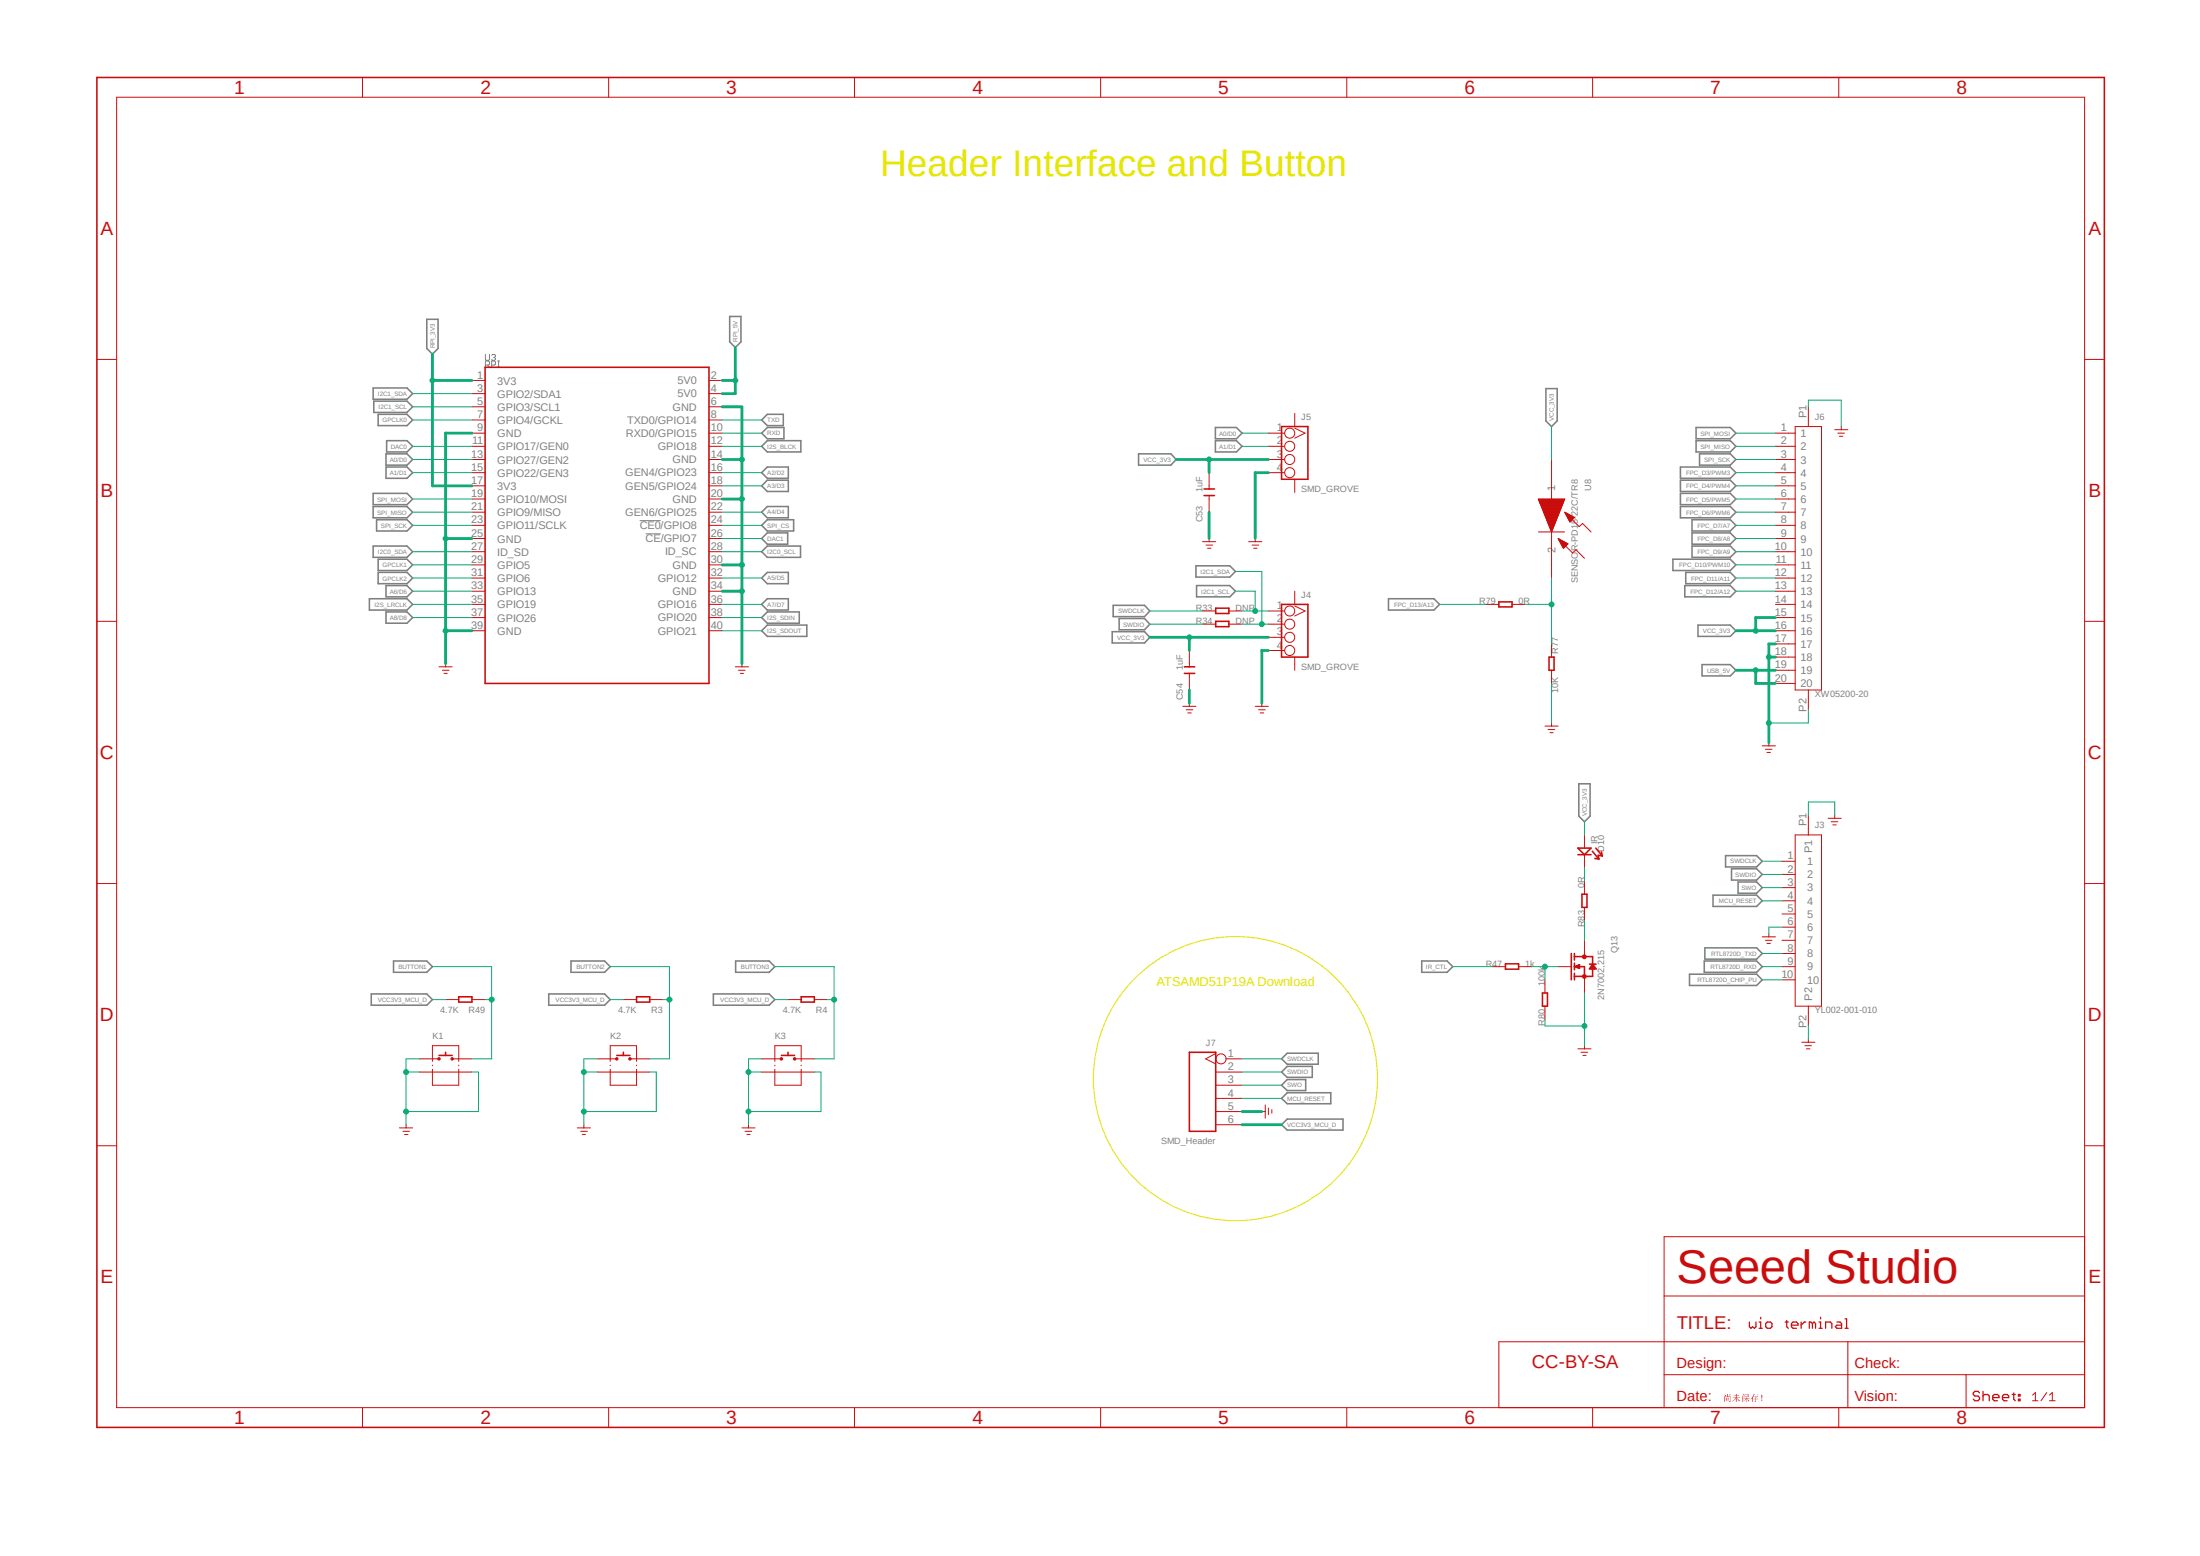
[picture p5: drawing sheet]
<svg xmlns="http://www.w3.org/2000/svg" width="297mm" height="210mm" viewBox="0 0 297 210" stroke-linecap="round" stroke-linejoin="round" font-family="sans-serif">
<path d="M101.3 4.1l-88.6 189M195.7 4.1l88.7 189" fill="none" stroke="#fff" stroke-width=".14"/>
<circle cx="166.8" cy="145.6" r="19.2" fill="none" stroke="#e6e600" stroke-width=".14"/>
<path d="M65.5 47.8v.7l.2 .1h.3l.1-.1v-.7M65.5 49.3h.5l.1-.2v-.2l-.1-.2h-.5v.8M65.8 49.3l.3 .2M66.4 49.3h.4l.1-.2v-.2l-.1-.2h-.4v.8M66.4 48l.1-.2h.3l.1 .2-.1 .3M66.6 48.3h.2M66.8 48.3l.1 .1-.1 .2h-.3l-.1-.1M67.2 48.7h.2M67.2 49.5h.2M67.3 48.7v.8M86.4 70.3h2.8M87.2 72.1h2" fill="none" stroke="#808080" stroke-width=".14"/>
<g fill="none" stroke="#808080" stroke-width=".21">
<path d="M50.4 52.4h4.5l.8 .7-.8 .8h-4.5zM50.5 54.1h4.4l.8 .8-.8 .8h-4.4zM51.1 55.9h3.8l.8 .8-.8 .7h-3.8zM52.2 59.5h2.7l.8 .7-.8 .8h-2.7zM57.6 43.1h1.5v3.9l-.7 .8-.8-.8zM98.5 42.7h1.5v3.4l-.7 .8-.8-.8zM103.6 59.5h4.5v1.5h-4.5l-.8-.8zM103.6 57.7h2.2v1.5h-2.2l-.8-.7zM103.6 55.9h2.1v1.5h-2.1l-.8-.7zM164.1 59.5h2.8l.8 .7-.8 .8h-2.8zM164.1 57.7h2.8l.8 .8-.8 .7h-2.8zM208.7 52.5h1.5v4.3l-.7 .8-.8-.8z"/>
<path d="M229 59.5h4.6l.8 .7-.8 .8h-4.6zM229 57.7h4.6l.8 .8-.8 .7h-4.6zM50.4 73.7h4.5l.8 .8-.8 .7h-4.5zM50.4 66.6h4.5l.8 .8-.8 .7h-4.5zM50.4 68.4h4.5l.8 .7-.8 .8h-4.5zM50.8 70.1h4.1l.8 .8-.8 .8h-4.1zM51.1 75.5h3.8l.8 .7-.8 .8h-3.8zM51.1 77.3h3.8l.8 .7-.8 .8h-3.8zM52.1 61.3h2.8l.8 .7-.8 .8h-2.8zM52.1 79h2.8l.8 .8-.8 .8h-2.8zM52.1 63h2.8l.8 .8-.8 .8h-2.8zM103.6 73.7h4.5v1.5h-4.5l-.8-.7z"/>
<path d="M103.6 70.1h3.5v1.6h-3.5l-.8-.8zM103.6 68.4h2.8v1.5h-2.8l-.8-.8zM103.6 71.9h2.7v1.5h-2.7l-.8-.7zM103.6 77.3h2.8v1.5h-2.8l-.8-.8zM103.6 63h2.8v1.6h-2.8l-.8-.8zM103.6 64.8h2.8v1.5h-2.8l-.8-.7zM153.7 61.3h4.4l.7 .7-.7 .8h-4.4zM161.5 76.4h4.5l.8 .7-.8 .8h-4.5zM161.5 79h4.5l.8 .8-.8 .8h-4.5zM225.8 75.5h7.8l.8 .7-.8 .8h-7.8zM226.9 66.6h6.7l.8 .8-.8 .7h-6.7zM226.9 68.4h6.7l.8 .7-.8 .8h-6.7z"/>
<path d="M226.9 63h6.7l.8 .8-.8 .8h-6.7zM226.9 64.8h6.7l.8 .8-.8 .7h-6.7zM227.5 79h6.1l.8 .8-.8 .8h-6.1zM227.6 77.3h6l.8 .7-.8 .8h-6zM228.4 73.7h5.2l.8 .8-.8 .7h-5.2zM228.4 70.1h5.2l.8 .8-.8 .8h-5.2zM228.4 71.9h5.2l.8 .8-.8 .7h-5.2zM229.4 61.3h4.2l.8 .7-.8 .8h-4.2zM49.9 80.8h5l.8 .8-.8 .7h-5zM52.1 82.6h2.8l.8 .8-.8 .7h-2.8zM103.6 84.4h5.3v1.5h-5.3l-.8-.8zM103.6 80.8h2.8v1.5h-2.8l-.8-.7z"/>
<path d="M103.6 82.6h4.3v1.5h-4.3l-.8-.7zM150.2 85.3h4.3l.7 .7-.7 .8h-4.3zM150.3 81.7h4.2l.7 .8-.7 .7h-4.2zM151.1 83.5h3.4l.7 .7-.7 .8h-3.4zM187.5 80.8h6.1l.8 .8-.8 .7h-6.1zM229.2 84.4h4.4l.8 .7-.8 .8h-4.4zM229.8 89.7h3.8l.8 .8-.8 .7h-3.8zM213.1 105.8h1.6v4.4l-.8 .7-.8-.7zM233 115.5h4.2l.7 .7-.7 .8h-4.2zM233.8 117.3h3.4l.7 .7-.7 .8h-3.4zM234.7 119h2.5l.7 .8-.7 .8h-2.5zM50.1 134.2h7.5l.8 .7-.8 .8h-7.5z"/>
<path d="M53.1 129.7h4.5l.8 .8-.8 .7h-4.5zM74.1 134.2h7.5l.8 .7-.8 .8h-7.5zM77.1 129.7h4.5l.8 .8-.8 .7h-4.5zM96.3 134.2h7.5l.8 .7-.8 .8h-7.5zM99.3 129.7h4.5l.8 .8-.8 .7h-4.5zM191.9 129.7h3.5l.7 .8-.7 .7h-3.5zM228.1 131.5h9.1l.7 .7-.7 .8h-9.1zM230.1 129.7h7.1l.7 .8-.7 .7h-7.1zM230.2 127.9h7l.7 .8-.7 .8h-7zM231.3 120.8h5.9l.7 .8-.7 .7h-5.9zM173 146.5l.8-.8h2.5v1.5h-2.5zM173 142.9l.8-.7h4.2v1.4h-4.2z"/>
<path d="M173.8 151h7.5v1.5h-7.5l-.8-.7zM173.8 143.9h3.4v1.5h-3.4l-.8-.7zM173.8 147.5h5.9v1.5h-5.9l-.8-.7z"/>
</g>
<path d="M13.1 10.5h271v182.2h-271zM173 57.6h3.6v7.1h-3.6zM173 81.6h3.6v7.1h-3.6z" fill="none" stroke="#c90d0c" stroke-width=".21"/>
<g fill="none" stroke="#c90d0c" stroke-width=".14">
<path d="M15.7 13.1h265.7v176.9h-265.7zM48.9 10.5v2.6M82.2 10.5v2.6M115.4 10.5v2.6M148.6 10.5v2.6M181.8 10.5v2.6M215 10.5v2.6M248.2 10.5v2.6M13.1 48.5h2.6M171.2 58.5h2.2M174.8 55.8v1.8M174.8 57.8l1.4 .7-1.4 .6"/>
<path d="M281.4 48.5h2.7M171.2 60.2h2.2M171.2 62h2.2M171.2 63.8h2.2M174.8 64.7v1.8M174.8 79.8v1.8M13.1 83.9h2.6M171.2 82.5h2.2M171.2 84.2h2.2M171.2 86h2.2M171.2 87.8h2.2M174.8 81.8l1.4 .7-1.4 .6"/>
<path d="M174.8 88.7v1.8M281.4 83.9h2.7M13.1 119.3h2.6M281.4 119.3h2.7M13.1 154.6h2.6M281.4 154.6h2.7M224.7 174.9h56.7M281.4 166.9h-56.7v23.1M48.9 190v2.7M82.2 190v2.7M115.4 190v2.7M148.6 190v2.7"/>
<path d="M181.8 190v2.7M215 190v2.7M224.6 181.1h-22.2v8.9M224.7 185.5h56.7M224.7 181.1h56.7M248.2 190v2.7M249.5 181.1v8.9M265.4 185.5v4.5M274.4 188.3l.4-.3v1.1M274.4 189.1h.7M276.3 188l-.8 1.1M276.7 189.1h.8"/>
<path d="M276.7 188.3l.4-.3v1.1"/>
<circle cx="174.1" cy="58.5" r=".68"/>
<circle cx="174.1" cy="62" r=".68"/>
<circle cx="174.1" cy="60.2" r=".68"/>
<circle cx="174.1" cy="63.8" r=".68"/>
<circle cx="174.1" cy="87.8" r=".68"/>
<circle cx="174.1" cy="86" r=".68"/>
<circle cx="174.1" cy="84.2" r=".68"/>
<circle cx="174.1" cy="82.5" r=".68"/>
</g>
<g fill="none" stroke="#c90d0c" stroke-width=".17">
<path d="M236.2 178.4v.7l.2 .2 .2-.2 .3 .2 .2-.2v-.7M237.5 178.4h.2v.9M237.5 179.3h.4M237.7 177.8v.2M238.6 178.4h.4l.2 .2v.5l-.2 .2h-.4l-.2-.2v-.5zM241 178.4h.4M241.2 178.2v.9l.2 .2M241.9 178.9h.8v-.3l-.2-.2h-.4l-.2 .2v.5l.2 .2h.4M243.2 178.4v.9M243.8 178.4h-.2l-.4 .5M244.7 178.6l-.2-.2h-.2v.9M244.7 178.6v.7"/>
<path d="M244.7 178.6l.2-.2 .2 .2v.7M245.6 178.4h.2v.9M245.6 179.3h.4M245.8 177.8v.2M246.5 179.3v-.9h.6l.2 .2v.7M248 178.4h.4l.2 .2v.7h-.6l-.2-.2 .2-.2h.6M249.1 179.3h.4M249.1 178h.2v1.3M267.3 188l-.3-.2h-.4l-.2 .2v.2l.2 .2h.4l.3 .2v.2l-.3 .3h-.4l-.2-.3M267.7 187.8v1.3M267.7 188.4l.2-.2h.5l.2 .2v.7M269 188.6h.9v-.2l-.2-.2h-.5l-.2 .2v.4l.2 .3h.5"/>
<path d="M270.3 188.6h.9v-.2l-.2-.2h-.4l-.3 .2v.4l.3 .3h.4M271.7 188.2h.4M271.9 188v.8l.2 .3M272.5 188.2h.2v.2h-.2zM272.5 188.8h.2v.3h-.2z"/>
</g>
<path d="M232.8 188.2l.2 .1v.2zM233 188.6l.4 .1-.1 .4v-.1l-.3 .1zM233.1 188.7v.2h.2v-.2zM232.7 188.5h.5v-.4l.1 .1v.3l.3-.3v.1l-.2 .2h.2l.1 .1-.1 .6-.3-.1h.3v-.5h-.8v.6h-.1zM234 188.3h.4v-.2l.1 .1-.1 .1h.3l.1 .1h-.4v.2h.4h.1h-.4l.4 .5a.47 .47 0 0 1-.4-.5l-.1 .6v-.5l-.5 .4 .4-.5h-.4h.5v-.2zM235.5 188.2h.6v.4h-.3v.1h.3l.1 .1h-.3l.3 .3h-.1l-.3-.3v.4v-.4l-.4 .4 .3-.4-.3-.1h.4v-.1h-.3zM235.6 188.3v.2h.4v-.2zM235.4 188.1l.1 .1-.2 .3h.1l-.1 .7h-.1v-.7l-.1 .2zM236.3 188.3h.4l.1-.2 .1 .1-.1 .1h.4l.1-.1 .1 .1h-.6a.91 .91 0 0 0-.2 .9v-.5l-.3 .2 .4-.6zM236.7 188.5l.5-.1 .1 .1-.2 .1v.2h.2h.1h-.3l-.1 .4-.1-.1h.1v-.3h-.3h.3v-.2h.1l.1-.1zM237.8 189a.08 .08 0 0 1 .1 0 .08 .08 0 0 1-.1 0zM237.8 188.3h.1v.5z" fill="#c90d0c"/>
<g fill="none" stroke="#c90d0c" stroke-width=".14">
<path d="M63.7 51.4h1.8M63.7 53.1h1.8M63.7 58.5h1.8M63.7 54.9h1.8M63.7 56.7h1.8M95.7 51.4h1.8M95.7 53.1h1.8M95.7 58.5h1.8M95.7 54.9h1.8M95.7 56.7h1.8M239.7 58.5h2.7M242.4 57.6h3.5v35.5h-3.5z"/>
<path d="M244.1 54.9v2.7M63.7 72.7h1.8M63.7 70.9h1.8M63.7 65.6h1.8M63.7 69.1h1.8M63.7 63.8h1.8M63.7 62h1.8M63.7 67.4h1.8M63.7 76.2h1.8M63.7 79.8h1.8M63.7 78h1.8M63.7 60.2h1.8"/>
<path d="M63.7 74.5h1.8M95.7 72.7h1.8M95.7 70.9h1.8M95.7 65.6h1.8M95.7 69.1h1.8M95.7 63.8h1.8M95.7 62h1.8M95.7 67.4h1.8M95.7 76.2h1.8M95.7 79.8h1.8M95.7 78h1.8M95.7 60.2h1.8"/>
<path d="M95.7 74.5h1.8M162.3 73.1h1.8M162.8 73.6h.9M163 74h.5M163.2 63.8v2.2M163.2 66.9v2.2M163.2 72.7v.4M168.6 73.1h1.7M169 73.6h.9M169.2 74h.5M169.5 72.7v.4M207.7 67.4h3.5l-1.7 4.4z"/>
<path d="M207.7 67.4h3.5M207.7 71.8h3.5M207.7 67.5h3.5M207.8 67.6h3.3M207.8 67.6h3.4M207.8 67.7h3.3M207.9 67.8h3.1M207.9 67.8h3.2M207.9 67.9h3.1M207.9 68h3.1M208 68.1h2.9M208 68h2.9"/>
<path d="M208 68.2h2.9M208.1 68.3h2.8M208.1 68.2h2.8M208.1 68.4h2.7M208.2 68.5h2.6M208.2 68.6h2.5M208.2 68.7h2.5M208.3 68.8h2.4M208.3 69h2.3M208.3 68.9h2.3M208.4 69h2.2M208.4 69.1h2.1"/>
<path d="M208.4 69.2h2.1M208.4 69.3h2.1M208.5 69.4h1.9M208.5 69.3h1.9M208.5 69.5h1.9M208.6 69.6h1.8M208.6 69.7h1.7M208.6 69.6h1.7M208.7 69.8h1.6M208.7 69.9h1.5M208.7 69.8h1.5M208.7 70h1.5"/>
<path d="M208.8 70.1h1.3M208.8 70.2h1.3M208.9 70.4h1.2M208.9 70.3h1.2M208.9 70.4h1.1M209 70.6h1M209 70.5h1M209 70.7h.9M209 70.6h.9M209 70.8h.9M209.1 70.9h.7M209.1 70.8h.7"/>
<path d="M209.1 71h.7M209.2 71.1h.6M209.2 71h.6M209.2 71.2h.5M209.2 71.1h.5M209.3 71.3h.4M209.3 71.2h.4M209.3 71.4h.3M209.3 71.3h.3M209.3 71.5h.3M209.4 71.6h.1M209.4 71.5h.1"/>
<path d="M209.4 71.7h.1M209.5 62v5.4M209.5 71.8v6.2M209.5 71.8h.1M210.4 72.7l1.3 .7-.6 .6zM210.4 72.8h.2M210.4 72.7h.1M210.4 72.9h.3M210.5 72.9h.4M210.5 72.9h.2M210.5 73h.4M210.6 73.1h.6"/>
<path d="M210.6 73.1h.4M210.6 73.2h.6M210.7 73.3h.8M210.7 73.2h.7M210.7 73.4h1M210.8 73.5h.8M210.8 73.6h.7M210.8 73.5h.7M210.9 73.7h.6M210.9 73.7h.4M210.9 73.7h.5M210.9 73.8h.4"/>
<path d="M211 73.9h.2M211 74h.1M211.2 69.2h.1M211.3 69.2h.1M211.3 69.3h.3M211.3 69.3h.2M211.4 69.4h.3M211.4 73.7l.9 .9 .5-.4 1.1 1.2M211.4 69.5h.5M211.4 69.4h.4M211.5 69.6h.5M211.5 69.6h.7"/>
<path d="M211.5 69.6h.6M211.5 69.7h.8M211.6 69.8h.9M211.6 69.8h.8M211.6 69.8h1M211.7 70h.7M211.7 69.9h.8M211.8 70.1h.5M211.8 70.2h.4M211.8 70.3h.3M211.9 70.4h.2M211.9 70.4h.1"/>
<path d="M212.3 70.2l.9 .9 .5-.4 1.1 1.1M212.6 69.8l-.6 .6M212.6 69.8l-1.4-.7 .8 1.3M239.7 72.7h2.7M239.7 70.9h2.7M239.7 65.6h2.7M239.7 69.1h2.7M239.7 63.8h2.7M239.7 62h2.7M239.7 67.4h2.7M239.7 76.2h2.7M239.7 79.8h2.7"/>
<path d="M239.7 78h2.7M239.7 60.2h2.7M239.7 74.5h2.7M59.3 90h1.7M59.7 90.5h.9M59.9 90.9h.5M60.2 89.6v.4M63.7 85.1h1.8M63.7 81.6h1.8M63.7 83.4h1.8M95.7 85.1h1.8M95.7 81.6h1.8"/>
<path d="M95.7 83.4h1.8M99.3 90h1.7M99.7 90.5h.9M99.9 90.9h.5M100.2 89.6v.4M159.7 95.3h1.8M160.1 95.8h.9M160.4 96.2h.4M160.6 87.8v2.2M160.6 90.9v2.2M160.6 94.9v.4M162.3 82.5h1.8"/>
<path d="M162.3 84.2h1.8M165.9 82.5h1.8M165.9 84.2h1.8M169.5 95.3h1.7M169.9 95.8h.9M170.1 96.2h.5M170.3 94.9v.4M200.6 81.6h1.8M204.1 81.6h1.8M208.6 98h1.8M209 98.5h.9M209.3 98.9h.4"/>
<path d="M209.5 86.9v1.8M209.5 90.5v1.7M209.5 97.6v.4M239.7 90.5h2.7M239.7 85.1h2.7M239.7 81.6h2.7M239.7 83.4h2.7M239.7 86.9h2.7M239.7 88.7h2.7M239.7 92.2h2.7M244.1 93.1v2.7M213.9 112.7v1.8"/>
<path d="M213.9 115.4v1.7M237.9 100.7h1.8M238.3 101.1h.9M238.5 101.6h.5M238.8 100.2v.5M60.2 134.9h1.7M63.7 134.9h1.8M84.2 134.9h1.7M87.7 134.9h1.8M106.4 134.9h1.8M109.9 134.9h1.8M213.9 128.7v.4"/>
<path d="M213.9 131.8v.4M53.9 152.2h1.8M54.4 152.7h.9M54.6 153.1h.5M54.8 151.8v.4M77.9 152.2h1.8M78.4 152.7h.9M78.6 153.1h.4M78.8 151.8v.4M100.2 152.2h1.7M100.6 152.7h.9M100.8 153.1h.5"/>
<path d="M101 151.8v.4M164.1 150h3.6M164.1 142.2l-1.3 .7 1.3 .7M164.1 144.7h3.6M164.1 146.5h3.6M164.1 148.3h3.6M164.1 151.8h3.6M165.5 142.9h2.2M170.3 150h.5M170.8 149.1v1.8M171.2 149.6v.9M171.7 149.8v.4"/>
<circle cx="164.8" cy="142.9" r=".68"/>
</g>
<g fill="none" stroke="#c90d0c" stroke-width=".21">
<path d="M65.5 49.6h30.2v42.6h-30.2zM162.6 66h1.4M162.6 66.9h1.4M159.9 90h1.4M159.9 90.9h1.4M164.1 82.1h1.8v.7h-1.8zM164.1 83.9h1.8v.7h-1.8zM202.4 81.2h1.7v.7h-1.7zM209.1 88.7h.7v1.8h-.7zM213 115.4h1.8M213 114.5h1.8l-.9 .9zM215 114.9l.9 1.1"/>
<path d="M215.3 115.9l.6 .1M215.4 114.5l.9 1M216.2 115l.1 .5M216.3 115.5l-.5-.1 .1 .6M61.9 134.5h1.8v.8h-1.8zM85.9 134.5h1.8v.8h-1.8zM108.2 134.5h1.7v.8h-1.7zM212.1 128.7v3.5M212.6 129.1h2.4v2.7h-2.4M212.6 128.7v.9M212.6 130v.9M212.6 131.4v.8"/>
<path d="M212.8 130.5h1.1v1.3M212.8 130.5l.4 .2M212.9 130.4l.3 .3M213.2 130.2l-.6 .3 .6 .2M213.2 130.2v.5M213.2 130.2l-.4 .3M214.6 130.1h.9M215 130.1l.5 .7h-.9zM215 130.5l.2 .3M215 130.5l-.2 .3M215 130.5l.2 .2M215 130.5l-.2 .2"/>
<path d="M160.6 142h3.5v10.7h-3.5z"/>
</g>
<path d="M213.7 128.9h.2h.2l.1 .2-.1 .2-.2 .1-.2-.1v-.2l.2-.1 .1 .1v.1l-.3-.1z" fill-rule="evenodd" fill="#c90d0c"/>
<path d="M213.7 128.9h.2h.2l.1 .2-.1 .2-.2 .1-.2-.1v-.2l.2-.1 .1 .1v.1l-.3-.1z" fill="none" stroke="#c90d0c" stroke-width=".14"/>
<path d="M213.7 131.6l.2-.1 .2 .1 .1 .2-.1 .2h-.4v-.2l.2-.1 .1 .1v.1l-.3-.1z" fill-rule="evenodd" fill="#c90d0c"/>
<g fill="none" stroke="#c90d0c" stroke-width=".14">
<path d="M213.9 118.9v1.8M201.5 130.5h1.7M205 130.5h1.8M208.6 132.2v1.8M208.6 135.8v1.8M210.4 130.5h1.7M213.7 131.6l.2-.1 .2 .1 .1 .2-.1 .2h-.4v-.2l.2-.1 .1 .1v.1l-.3-.1zM213.9 122.5v1.7M213.9 126.9v1.8M213.9 132.2v1.8M102.8 144.7h1.8M102.8 142.9h2.7"/>
<path d="M107.3 142.9h2.6M108.2 144.7h1.7M213 141.6h1.8M213.4 142h.9M213.7 142.5h.4M213.9 141.1v.5"/>
</g>
<path d="M203.2 130.1h1.8v.7h-1.8zM208.2 134h.7v1.8h-.7zM213.6 120.7h.6v1.8h-.6z" fill="none" stroke="#c90d0c" stroke-width=".21"/>
<circle cx="105.5" cy="142.9" r=".17" fill="#c90d0c"/>
<circle cx="105.5" cy="142.9" r=".17" fill="none" stroke="#c90d0c" stroke-width=".14"/>
<circle cx="107.3" cy="142.9" r=".17" fill="#c90d0c"/>
<g fill="none" stroke="#c90d0c" stroke-width=".14">
<path d="M80.6 144.7h1.8M80.6 142.9h2.7M85 142.9h2.7M85.9 144.7h1.8M104.6 144.7h3.6M104.6 143.3v-2.2h3.6v2.2M104.6 144.3v2.2h3.6v-2.2M104.6 143.8h.1M108.2 143.8h.1"/>
<circle cx="107.3" cy="142.9" r=".17"/>
</g>
<path d="M105.5 142.5h1.8M106.4 142v.5" fill="none" stroke="#c90d0c" stroke-width=".21"/>
<circle cx="83.3" cy="142.9" r=".17" fill="#c90d0c"/>
<circle cx="83.3" cy="142.9" r=".17" fill="none" stroke="#c90d0c" stroke-width=".14"/>
<circle cx="85" cy="142.9" r=".17" fill="#c90d0c"/>
<g fill="none" stroke="#c90d0c" stroke-width=".14">
<path d="M56.6 144.7h1.8M56.6 142.9h2.7M61 142.9h2.7M61.9 144.7h1.8M82.4 144.7h3.5M82.4 143.3v-2.2h3.5v2.2M82.4 144.3v2.2h3.5v-2.2M82.4 143.8h.1M85.9 143.8h.1"/>
<circle cx="85" cy="142.9" r=".17"/>
</g>
<path d="M83.3 142.5h1.7M84.2 142v.5" fill="none" stroke="#c90d0c" stroke-width=".21"/>
<circle cx="59.3" cy="142.9" r=".17" fill="#c90d0c"/>
<circle cx="59.3" cy="142.9" r=".17" fill="none" stroke="#c90d0c" stroke-width=".14"/>
<circle cx="61" cy="142.9" r=".17" fill="#c90d0c"/>
<g fill="none" stroke="#c90d0c" stroke-width=".14">
<path d="M247.7 58h1.8M248.1 58.5h.9M248.3 58.9h.5M248.6 57.6v.4M240.6 116.2h1.8M240.6 118h1.8M240.6 119.8h1.8M242.4 112.7h3.5v23.1h-3.5zM244.1 110v2.7M246.8 110.4h1.8M247.2 110.9h.9M247.4 111.3h.5"/>
<path d="M247.7 110v.4M237.9 126.4h1.8M238.3 126.9h.9M238.5 127.3h.5M238.8 126v.4M240.6 121.6h1.8M240.6 123.4h1.8M240.6 125.1h1.8M240.6 126.9h1.8M240.6 128.7h1.8M240.6 130.5h1.8M240.6 132.2h1.8"/>
<path d="M244.1 135.8v2.7M58.4 144.7h3.5M58.4 143.3v-2.2h3.5v2.2M58.4 144.3v2.2h3.5v-2.2M58.4 143.8h.1M61.9 143.8h.1M243.2 140.7h1.8M243.7 141.1h.9M243.9 141.6h.4M244.1 140.3v.4"/>
<circle cx="61" cy="142.9" r=".17"/>
</g>
<path d="M59.3 142.5h1.7M60.2 142v.5" fill="none" stroke="#c90d0c" stroke-width=".21"/>
<path d="M234.4 90.5h5.3M237 90.5v1.7h2.7" fill="none" stroke="#0dab76" stroke-width=".38"/>
<circle cx="237" cy="90.5" r=".33" fill="#0dab76"/>
<g fill="none" stroke="#0dab76" stroke-width=".14">
<path d="M54.8 144.7h1.8M56.6 142.9h-1.8v7.1h9.8v-5.3h-.9"/>
<circle cx="237" cy="90.5" r=".33"/>
</g>
<circle cx="54.8" cy="144.7" r=".33" fill="#0dab76"/>
<g fill="none" stroke="#0dab76" stroke-width=".14">
<path d="M54.8 150v1.8"/>
<circle cx="54.8" cy="144.7" r=".33"/>
</g>
<circle cx="54.8" cy="150" r=".33" fill="#0dab76"/>
<g fill="none" stroke="#0dab76" stroke-width=".14">
<path d="M78.8 144.7h1.8M80.6 142.9h-1.8v7.1h9.8v-5.3h-.9"/>
<circle cx="54.8" cy="150" r=".33"/>
</g>
<path d="M163.2 69.1v3.6M160.6 93.1v1.8" fill="none" stroke="#0dab76" stroke-width=".38"/>
<circle cx="78.8" cy="144.7" r=".33" fill="#0dab76"/>
<g fill="none" stroke="#0dab76" stroke-width=".14">
<path d="M78.8 150v1.8"/>
<circle cx="78.8" cy="144.7" r=".33"/>
</g>
<circle cx="78.8" cy="150" r=".33" fill="#0dab76"/>
<g fill="none" stroke="#0dab76" stroke-width=".14">
<path d="M101 144.7h1.8M102.8 142.9h-1.8v7.1h9.8v-5.3h-.9"/>
<circle cx="78.8" cy="150" r=".33"/>
</g>
<circle cx="101.1" cy="144.7" r=".33" fill="#0dab76"/>
<g fill="none" stroke="#0dab76" stroke-width=".14">
<path d="M101 150v1.8"/>
<circle cx="101.1" cy="144.7" r=".33"/>
</g>
<circle cx="101.1" cy="150" r=".33" fill="#0dab76"/>
<g fill="none" stroke="#0dab76" stroke-width=".14">
<path d="M244.1 54.9v-.9h4.5v3.6M244.1 95.8v1.8h-5.3"/>
<circle cx="101.1" cy="150" r=".33"/>
</g>
<path d="M238.8 97.6v2.6M239.7 86.9h-.9v1.8M167.7 150h2.6" fill="none" stroke="#0dab76" stroke-width=".38"/>
<circle cx="238.8" cy="97.6" r=".33" fill="#0dab76"/>
<circle cx="238.8" cy="97.6" r=".33" fill="none" stroke="#0dab76" stroke-width=".14"/>
<path d="M239.7 88.7h-.9v8.9" fill="none" stroke="#0dab76" stroke-width=".38"/>
<circle cx="238.8" cy="88.7" r=".33" fill="#0dab76"/>
<circle cx="238.8" cy="88.7" r=".33" fill="none" stroke="#0dab76" stroke-width=".14"/>
<path d="M63.7 72.7h-3.5v12.4h3.5M171.2 63.8h-1.7v8.9M171.2 87.8h-.9v7.1" fill="none" stroke="#0dab76" stroke-width=".38"/>
<circle cx="60.2" cy="85.1" r=".33" fill="#0dab76"/>
<circle cx="60.2" cy="85.1" r=".33" fill="none" stroke="#0dab76" stroke-width=".14"/>
<circle cx="60.2" cy="72.7" r=".33" fill="#0dab76"/>
<circle cx="60.2" cy="72.7" r=".33" fill="none" stroke="#0dab76" stroke-width=".14"/>
<path d="M63.7 58.5h-3.5v14.2M97.5 54.9h2.7v7.1h-2.7M60.2 85.1v4.5" fill="none" stroke="#0dab76" stroke-width=".38"/>
<circle cx="100.2" cy="62" r=".33" fill="#0dab76"/>
<circle cx="100.2" cy="62" r=".33" fill="none" stroke="#0dab76" stroke-width=".14"/>
<path d="M100.2 62v5.4h-2.7" fill="none" stroke="#0dab76" stroke-width=".38"/>
<circle cx="100.2" cy="67.4" r=".33" fill="#0dab76"/>
<circle cx="100.2" cy="67.4" r=".33" fill="none" stroke="#0dab76" stroke-width=".14"/>
<path d="M100.2 67.4v8.8h-2.7" fill="none" stroke="#0dab76" stroke-width=".38"/>
<circle cx="100.2" cy="76.2" r=".33" fill="#0dab76"/>
<circle cx="100.2" cy="76.2" r=".33" fill="none" stroke="#0dab76" stroke-width=".14"/>
<path d="M100.2 76.2v3.6h-2.7" fill="none" stroke="#0dab76" stroke-width=".38"/>
<circle cx="100.2" cy="79.8" r=".33" fill="#0dab76"/>
<g fill="none" stroke="#0dab76" stroke-width=".14">
<path d="M209.5 92.2v5.4M208.6 137.6v.9h5.3M213.9 134v7.1"/>
<circle cx="100.2" cy="79.8" r=".33"/>
</g>
<path d="M100.2 79.8v9.8" fill="none" stroke="#0dab76" stroke-width=".38"/>
<circle cx="213.9" cy="138.5" r=".33" fill="#0dab76"/>
<g fill="none" stroke="#0dab76" stroke-width=".14">
<path d="M244.1 110v-1.8h3.6v1.8M240.6 125.1h-1.8v.9M244.1 138.5v1.8"/>
<circle cx="213.9" cy="138.5" r=".33"/>
</g>
<path d="M158.8 62h12.4M163.2 62v1.8" fill="none" stroke="#0dab76" stroke-width=".38"/>
<circle cx="163.2" cy="62" r=".33" fill="#0dab76"/>
<circle cx="163.2" cy="62" r=".33" fill="none" stroke="#0dab76" stroke-width=".14"/>
<path d="M155.2 86h16M160.6 86v1.8" fill="none" stroke="#0dab76" stroke-width=".38"/>
<circle cx="160.6" cy="86" r=".33" fill="#0dab76"/>
<circle cx="160.6" cy="86" r=".33" fill="none" stroke="#0dab76" stroke-width=".14"/>
<path d="M234.4 85.1h5.3M239.7 83.4h-2.7v1.7" fill="none" stroke="#0dab76" stroke-width=".38"/>
<circle cx="237" cy="85.1" r=".33" fill="#0dab76"/>
<g fill="none" stroke="#0dab76" stroke-width=".14">
<path d="M55.7 54.9h8M209.5 57.6v4.4M55.7 60.2h8M55.7 74.5h8M97.5 74.5h5.3M166.8 79.8h2.7v2.7M167.7 82.5h3.5M213.9 110.9v1.8M58.4 134.9h1.8M82.4 134.9h1.8M104.6 134.9h1.8M237.9 132.2h2.7"/>
<path d="M237.9 128.7h2.7M237.9 130.5h2.7"/>
<circle cx="237" cy="85.1" r=".33"/>
</g>
<path d="M167.7 151.8h5.3" fill="none" stroke="#0dab76" stroke-width=".38"/>
<circle cx="169.5" cy="82.5" r=".33" fill="#0dab76"/>
<g fill="none" stroke="#0dab76" stroke-width=".14">
<path d="M55.7 53.1h8M166.8 77.1h3.5v7.1M167.7 84.2h3.5"/>
<circle cx="169.5" cy="82.5" r=".33"/>
</g>
<circle cx="170.4" cy="84.2" r=".33" fill="#0dab76"/>
<g fill="none" stroke="#0dab76" stroke-width=".14">
<path d="M97.5 58.5h5.3M97.5 56.7h5.3M234.4 58.5h5.3M55.7 67.4h8M55.7 70.9h8M55.7 69.1h8M97.5 60.2h5.3M97.5 70.9h5.3M97.5 72.7h5.3M234.4 60.2h5.3M234.4 62h5.3M55.7 81.6h8"/>
<path d="M97.5 85.1h5.3M97.5 83.4h5.3M155.2 84.2h7.1M237.9 118h2.7M237.9 119.8h2.7M58.4 130.5h8v12.4h-2.7M65.5 134.9h.9M167.7 144.7h5.3M167.7 146.5h5.3"/>
<circle cx="170.4" cy="84.2" r=".33"/>
</g>
<circle cx="66.4" cy="134.9" r=".33" fill="#0dab76"/>
<g fill="none" stroke="#0dab76" stroke-width=".14">
<path d="M155.2 82.5h7.1M237.9 116.2h2.7M82.4 130.5h8v12.4h-2.7M89.5 134.9h.9M237.9 121.6h2.7M167.7 142.9h5.3M167.7 148.3h5.3"/>
<circle cx="66.4" cy="134.9" r=".33"/>
</g>
<circle cx="90.4" cy="134.9" r=".33" fill="#0dab76"/>
<g fill="none" stroke="#0dab76" stroke-width=".14">
<path d="M104.6 130.5h8v12.4h-2.7M111.7 134.9h.9"/>
<circle cx="90.4" cy="134.9" r=".33"/>
</g>
<circle cx="112.6" cy="134.9" r=".33" fill="#0dab76"/>
<g fill="none" stroke="#0dab76" stroke-width=".14">
<path d="M55.7 56.7h8M55.7 76.2h8M55.7 78h8"/>
<circle cx="112.6" cy="134.9" r=".33"/>
</g>
<path d="M58.4 51.4h5.3M58.4 47.8v17.8h5.3" fill="none" stroke="#0dab76" stroke-width=".38"/>
<circle cx="58.4" cy="51.4" r=".33" fill="#0dab76"/>
<circle cx="58.4" cy="51.4" r=".33" fill="none" stroke="#0dab76" stroke-width=".14"/>
<path d="M97.5 51.4h1.8M99.3 46.9v6.2h-1.8" fill="none" stroke="#0dab76" stroke-width=".38"/>
<circle cx="99.3" cy="51.4" r=".33" fill="#0dab76"/>
<g fill="none" stroke="#0dab76" stroke-width=".14">
<path d="M167.7 58.5h3.5M55.7 63.8h8M55.7 79.8h8M55.7 62h8M97.5 69.1h5.3M97.5 63.8h5.3M97.5 65.6h5.3M97.5 78h5.3M167.7 60.2h3.5M209.5 78v8.9M234.4 69.1h5.3M234.4 63.8h5.3"/>
<path d="M234.4 65.6h5.3M234.4 67.4h5.3M234.4 70.9h5.3M234.4 72.7h5.3M234.4 74.5h5.3M234.4 76.2h5.3M234.4 79.8h5.3M234.4 78h5.3M55.7 83.4h8M97.5 81.6h5.3M194.4 81.6h6.2M205.9 81.6h3.6"/>
<path d="M196.1 130.5h5.4"/>
<circle cx="99.3" cy="51.4" r=".33"/>
</g>
<circle cx="209.5" cy="81.6" r=".33" fill="#0dab76"/>
<g fill="none" stroke="#0dab76" stroke-width=".14">
<path d="M206.8 130.5h3.6M208.6 130.5v1.7M213.9 124.2v2.7"/>
<circle cx="209.5" cy="81.6" r=".33"/>
</g>
<circle cx="208.6" cy="130.5" r=".33" fill="#0dab76"/>
<g fill="none" stroke="#0dab76" stroke-width=".14">
<path d="M213.9 117.1v1.8"/>
<circle cx="208.6" cy="130.5" r=".33"/>
</g>
<text font-size="6.3" fill="#c90d0c" x="226.4" y="173.1">Seeed Studio</text>
<text font-size="5" fill="#e6e600" x="118.8" y="23.8">Header Interface and Button</text>
<g font-size="2.6" fill="#c90d0c">
<text x="31.6" y="12.7">1</text>
<text x="64.9" y="12.7">2</text>
<text x="98" y="12.7">3</text>
<text x="131.3" y="12.7">4</text>
<text x="164.5" y="12.7">5</text>
<text x="197.7" y="12.7">6</text>
<text x="230.9" y="12.7">7</text>
<text x="264.1" y="12.7">8</text>
<text x="13.5" y="31.7">A</text>
<text x="281.9" y="31.7">A</text>
<text x="13.5" y="67.1">B</text>
<text x="281.9" y="67.1">B</text>
<text x="13.5" y="102.4">C</text>
<text x="281.9" y="102.4">C</text>
<text x="13.5" y="137.8">D</text>
<text x="281.9" y="137.8">D</text>
<text x="13.5" y="173.2">E</text>
<text x="281.9" y="173.2">E</text>
<text x="31.6" y="192.2">1</text>
<text x="64.9" y="192.2">2</text>
<text x="98" y="192.2">3</text>
<text x="131.3" y="192.2">4</text>
<text x="164.5" y="192.2">5</text>
<text x="197.7" y="192.2">6</text>
<text x="230.9" y="192.2">7</text>
<text x="264.1" y="192.2">8</text>
</g>
<g font-size="2.5" fill="#c90d0c">
<text x="226.4" y="179.4">TITLE:</text>
<text x="206.8" y="184.7">CC-BY-SA</text>
</g>
<g font-size="2" fill="#c90d0c">
<text x="226.4" y="184.7">Design:</text>
<text x="250.4" y="184.7">Check:</text>
<text x="226.4" y="189.1">Date:</text>
<text x="250.4" y="189.1">Vision:</text>
</g>
<text font-size="1.7" fill="#e6e600" x="156.1" y="133.1">ATSAMD51P19A Download</text>
<g font-size="1.5" fill="#808080">
<text x="64.4" y="51.1">1</text>
<text x="64.4" y="52.9">3</text>
<text x="67.1" y="51.9">3V3</text>
<text x="67.1" y="53.7">GPIO2/SDA1</text>
<text x="91.5" y="51.9">5V0</text>
<text x="91.5" y="53.6">5V0</text>
<text x="96" y="51.1">2</text>
<text x="96" y="52.9">4</text>
<text x="63.8" y="60">11</text>
<text x="64.4" y="58.2">9</text>
<text x="64.4" y="54.7">5</text>
<text x="64.4" y="56.4">7</text>
<text x="67.1" y="59">GND</text>
<text x="67.1" y="55.5">GPIO3/SCL1</text>
<text x="67.1" y="57.2">GPIO4/GCKL</text>
<text x="84.5" y="59">RXD0/GPIO15</text>
<text x="84.7" y="57.2">TXD0/GPIO14</text>
<text x="90.8" y="55.4">GND</text>
<text x="96" y="54.7">6</text>
<text x="96" y="60">12</text>
<text x="96" y="58.2">10</text>
<text x="96" y="56.4">8</text>
<text x="172.4" y="58.2">1</text>
<text x="172.4" y="60">2</text>
<text x="240.4" y="58.2">1</text>
<text x="240.4" y="60">2</text>
<text x="243.1" y="59">1</text>
<text x="243.9" y="56.4" transform="rotate(-90 243.9 56.4)">P1</text>
<text x="63.6" y="65.3">17</text>
<text x="63.6" y="63.5">15</text>
<text x="63.6" y="61.8">13</text>
<text x="67.1" y="60.8">GPIO17/GEN0</text>
<text x="67.1" y="64.3">GPIO22/GEN3</text>
<text x="67.1" y="62.6">GPIO27/GEN2</text>
<text x="84.4" y="64.3">GEN4/GPIO23</text>
<text x="88.8" y="60.7">GPIO18</text>
<text x="90.8" y="62.5">GND</text>
<text x="96" y="63.5">16</text>
<text x="96" y="65.3">18</text>
<text x="96" y="61.8">14</text>
<text x="172.4" y="61.8">3</text>
<text x="172.4" y="63.5">4</text>
<text x="240.4" y="61.8">3</text>
<text x="240.4" y="63.5">4</text>
<text x="240.4" y="65.3">5</text>
<text x="243.1" y="60.8">2</text>
<text x="243.1" y="62.6">3</text>
<text x="243.1" y="64.3">4</text>
<text x="63.6" y="68.9">21</text>
<text x="63.6" y="67.1">19</text>
<text x="63.6" y="70.7">23</text>
<text x="67.1" y="66.1">3V3</text>
<text x="67.1" y="69.7">GPIO9/MISO</text>
<text x="67.1" y="67.9">GPIO10/MOSI</text>
<text x="67.1" y="71.5">GPIO11/SCLK</text>
<text x="84.4" y="69.6">GEN6/GPIO25</text>
<text x="84.4" y="66.1">GEN5/GPIO24</text>
<text x="86.4" y="71.4">CE0/GPIO8</text>
<text x="90.8" y="67.9">GND</text>
<text x="96" y="70.7">24</text>
<text x="96" y="68.9">22</text>
<text x="96" y="67.1">20</text>
<text x="210" y="66.3" transform="rotate(-90 210 66.3)">1</text>
<text x="240.4" y="67.1">6</text>
<text x="240.4" y="68.9">7</text>
<text x="240.4" y="70.7">8</text>
<text x="243.1" y="66.1">5</text>
<text x="243.1" y="67.9">6</text>
<text x="243.1" y="69.7">7</text>
<text x="243.1" y="71.5">8</text>
<text x="63.6" y="72.4">25</text>
<text x="63.6" y="76">29</text>
<text x="63.6" y="77.8">31</text>
<text x="63.6" y="74.2">27</text>
<text x="67.1" y="73.2">GND</text>
<text x="67.1" y="76.8">GPIO5</text>
<text x="67.1" y="75">ID_SD</text>
<text x="87.2" y="73.2">CE/GPIO7</text>
<text x="89.8" y="75">ID_SC</text>
<text x="90.8" y="76.8">GND</text>
<text x="96" y="72.4">26</text>
<text x="96" y="76">30</text>
<text x="96" y="77.8">32</text>
<text x="96" y="74.2">28</text>
<text x="210" y="74.6" transform="rotate(-90 210 74.6)">2</text>
<text x="239.6" y="74.2">10</text>
<text x="239.6" y="77.8">12</text>
<text x="239.7" y="76">11</text>
<text x="240.4" y="72.4">9</text>
<text x="243.1" y="73.2">9</text>
<text x="243.1" y="75">10</text>
<text x="243.1" y="76.8">11</text>
<text x="63.6" y="79.5">33</text>
<text x="63.6" y="81.3">35</text>
<text x="63.6" y="83.1">37</text>
<text x="67.1" y="78.6">GPIO6</text>
<text x="67.1" y="80.3">GPIO13</text>
<text x="67.1" y="82.1">GPIO19</text>
<text x="67.1" y="83.9">GPIO26</text>
<text x="88.8" y="78.5">GPIO12</text>
<text x="88.8" y="82.1">GPIO16</text>
<text x="88.8" y="83.9">GPIO20</text>
<text x="90.8" y="80.3">GND</text>
<text x="96" y="79.5">34</text>
<text x="96" y="81.3">36</text>
<text x="96" y="83.1">38</text>
<text x="172.4" y="82.2">1</text>
<text x="172.4" y="84">2</text>
<text x="239.6" y="79.5">13</text>
<text x="239.6" y="81.3">14</text>
<text x="239.6" y="83.1">15</text>
<text x="243.1" y="78.6">12</text>
<text x="243.1" y="80.3">13</text>
<text x="243.1" y="82.1">14</text>
<text x="243.1" y="83.9">15</text>
<text x="63.6" y="84.9">39</text>
<text x="67.1" y="85.7">GND</text>
<text x="88.8" y="85.6">GPIO21</text>
<text x="96" y="84.9">40</text>
<text x="172.4" y="85.8">3</text>
<text x="172.4" y="87.5">4</text>
<text x="239.6" y="84.9">16</text>
<text x="239.6" y="86.7">17</text>
<text x="239.6" y="88.4">18</text>
<text x="243.1" y="85.7">16</text>
<text x="243.1" y="87.5">17</text>
<text x="243.1" y="89.2">18</text>
<text x="239.6" y="90.2">19</text>
<text x="239.6" y="92">20</text>
<text x="243.1" y="91">19</text>
<text x="243.1" y="92.8">20</text>
<text x="243.9" y="96.1" transform="rotate(-90 243.9 96.1)">P2</text>
<text x="243.9" y="111.5" transform="rotate(-90 243.9 111.5)">P1</text>
<text x="241.3" y="116">1</text>
<text x="241.3" y="117.8">2</text>
<text x="241.3" y="119.5">3</text>
<text x="244" y="116.8">1</text>
<text x="244" y="118.5">2</text>
<text x="244.6" y="115.2" transform="rotate(-90 244.6 115.2)">P1</text>
<text x="241.3" y="121.3">4</text>
<text x="241.3" y="123.1">5</text>
<text x="241.3" y="124.9">6</text>
<text x="244" y="120.3">3</text>
<text x="244" y="122.1">4</text>
<text x="244" y="123.9">5</text>
<text x="244" y="125.6">6</text>
<text x="240.5" y="132">10</text>
<text x="241.3" y="126.7">7</text>
<text x="241.3" y="128.4">8</text>
<text x="241.3" y="130.2">9</text>
<text x="244" y="127.4">7</text>
<text x="244" y="129.2">8</text>
<text x="244" y="131">9</text>
<text x="244" y="132.8">10</text>
<text x="244.6" y="135" transform="rotate(-90 244.6 135)">P2</text>
<text x="165.8" y="142.7">1</text>
<text x="243.9" y="138.7" transform="rotate(-90 243.9 138.7)">P2</text>
<text x="165.8" y="144.4">2</text>
<text x="165.8" y="146.2">3</text>
<text x="165.8" y="148">4</text>
<text x="165.8" y="149.8">5</text>
<text x="165.8" y="151.6">6</text>
</g>
<g font-size="1.2" fill="#808080">
<text x="175.7" y="56.7">J5</text>
<text x="245" y="56.7">J6</text>
<text x="162.3" y="70.5" transform="rotate(-90 162.3 70.5)">C53</text>
<text x="162.3" y="66.5" transform="rotate(-90 162.3 66.5)">1uF</text>
<text x="175.7" y="66.5">SMD_GROVE</text>
<text x="214.8" y="66.3" transform="rotate(-90 214.8 66.3)">U8</text>
<text x="161.5" y="82.5">R33</text>
<text x="166.8" y="82.5">DNP</text>
<text x="175.7" y="80.7">J4</text>
<text x="199.7" y="81.6">R79</text>
<text x="205" y="81.6">0R</text>
<text x="213" y="78.7" transform="rotate(-90 213 78.7)">SENSOR-PD15-22C/TR8</text>
<text x="161.5" y="84.2">R34</text>
<text x="166.8" y="84.2">DNP</text>
<text x="210.4" y="88.3" transform="rotate(-90 210.4 88.3)">R77</text>
<text x="159.7" y="94.5" transform="rotate(-90 159.7 94.5)">C54</text>
<text x="159.7" y="90.5" transform="rotate(-90 159.7 90.5)">1uF</text>
<text x="175.7" y="90.5">SMD_GROVE</text>
<text x="210.4" y="93.5" transform="rotate(-90 210.4 93.5)">10K</text>
<text x="245" y="94">XW05200-20</text>
<text x="215.7" y="113.9" transform="rotate(-90 215.7 113.9)">IR</text>
<text x="245" y="111.8">J3</text>
<text x="213.9" y="119.8" transform="rotate(-90 213.9 119.8)">0R</text>
<text x="216.6" y="114.9" transform="rotate(-90 216.6 114.9)">D10</text>
<text x="213.9" y="125.1" transform="rotate(-90 213.9 125.1)">R83</text>
<text x="200.6" y="130.5">R47</text>
<text x="205.9" y="130.5">1k</text>
<text x="218.4" y="128.7" transform="rotate(-90 218.4 128.7)">Q13</text>
<text x="59.4" y="136.7">4.7K</text>
<text x="63.2" y="136.7">R49</text>
<text x="83.4" y="136.7">4.7K</text>
<text x="87.9" y="136.7">R3</text>
<text x="105.7" y="136.7">4.7K</text>
<text x="110.1" y="136.7">R4</text>
<text x="208.6" y="133.1" transform="rotate(-90 208.6 133.1)">100k</text>
<text x="216.6" y="134.9" transform="rotate(-90 216.6 134.9)">2N7002,215</text>
<text x="245" y="136.7">YL002-001-010</text>
<text x="58.4" y="140.3">K1</text>
<text x="82.4" y="140.3">K2</text>
<text x="104.6" y="140.3">K3</text>
<text x="162.8" y="141.1">J7</text>
<text x="208.6" y="138.5" transform="rotate(-90 208.6 138.5)">R80</text>
<text x="156.8" y="154.5">SMD_Header</text>
</g>
<g font-size=".8" fill="#808080">
<text x="58.7" y="47" transform="rotate(-90 58.7 47)">RPI_3V3</text>
<text x="99.6" y="46.1" transform="rotate(-90 99.6 46.1)">RPI_5V</text>
<text x="51" y="53.5">I2C1_SDA</text>
<text x="51.1" y="55.2">I2C1_SCL</text>
<text x="51.6" y="57">GPCLK0</text>
<text x="103.6" y="57">TXD</text>
<text x="103.6" y="58.8">RXD</text>
<text x="164.6" y="58.8">A0/D0</text>
<text x="209.8" y="56.8" transform="rotate(-90 209.8 56.8)">VCC_3V3</text>
<text x="229.6" y="58.8">SPI_MOSI</text>
<text x="52.6" y="62.4">A0/D0</text>
<text x="52.6" y="64.1">A1/D1</text>
<text x="52.7" y="60.6">DAC0</text>
<text x="103.6" y="60.5">I2S_BLCK</text>
<text x="103.6" y="64.1">A2/D2</text>
<text x="103.6" y="65.9">A3/D3</text>
<text x="154.4" y="62.4">VCC_3V3</text>
<text x="164.6" y="60.6">A1/D1</text>
<text x="227.6" y="64.1">FPC_D3/PWM3</text>
<text x="227.6" y="65.9">FPC_D4/PWM4</text>
<text x="229.6" y="60.6">SPI_MISO</text>
<text x="230.1" y="62.4">SPI_SCK</text>
<text x="50.9" y="67.7">SPI_MOSI</text>
<text x="50.9" y="69.5">SPI_MISO</text>
<text x="51.4" y="71.2">SPI_SCK</text>
<text x="103.6" y="71.2">SPI_CS</text>
<text x="103.6" y="69.4">A4/D4</text>
<text x="227.6" y="69.5">FPC_D6/PWM6</text>
<text x="227.6" y="67.7">FPC_D5/PWM5</text>
<text x="229.2" y="71.2">FPC_D7/A7</text>
<text x="51" y="74.8">I2C0_SDA</text>
<text x="51.6" y="76.6">GPCLK1</text>
<text x="103.6" y="74.8">I2C0_SCL</text>
<text x="103.6" y="73">DAC1</text>
<text x="162.1" y="77.5">I2C1_SDA</text>
<text x="226.7" y="76.6">FPC_D10/PWM10</text>
<text x="229.2" y="73">FPC_D8/A8</text>
<text x="229.2" y="74.8">FPC_D9/A9</text>
<text x="50.5" y="81.9">I2S_LRCLK</text>
<text x="51.6" y="78.4">GPCLK2</text>
<text x="52.6" y="80.1">A6/D6</text>
<text x="52.6" y="83.7">A8/D8</text>
<text x="103.6" y="83.7">I2S_SDIN</text>
<text x="103.6" y="78.3">A5/D5</text>
<text x="103.6" y="81.9">A7/D7</text>
<text x="151" y="82.8">SWDCLK</text>
<text x="162.2" y="80.1">I2C1_SCL</text>
<text x="188.2" y="81.9">FPC_D13/A13</text>
<text x="228.2" y="80.1">FPC_D12/A12</text>
<text x="228.3" y="78.4">FPC_D11/A11</text>
<text x="103.6" y="85.4">I2S_SDOUT</text>
<text x="150.8" y="86.4">VCC_3V3</text>
<text x="151.6" y="84.6">SWDIO</text>
<text x="229.9" y="85.5">VCC_3V3</text>
<text x="230.5" y="90.8">USB_5V</text>
<text x="214.2" y="110.2" transform="rotate(-90 214.2 110.2)">VCC_3V3</text>
<text x="233.6" y="116.5">SWDCLK</text>
<text x="234.3" y="118.3">SWDIO</text>
<text x="232.1" y="121.9">MCU_RESET</text>
<text x="235.1" y="120.1">SWO</text>
<text x="53.8" y="130.8">BUTTON1</text>
<text x="77.8" y="130.8">BUTTON2</text>
<text x="100" y="130.8">BUTTON3</text>
<text x="192.5" y="130.8">IR_CTL</text>
<text x="230.9" y="130.8">RTL8720D_RXD</text>
<text x="231" y="129">RTL8720D_TXD</text>
<text x="51" y="135.2">VCC3V3_MCU_D</text>
<text x="75" y="135.2">VCC3V3_MCU_D</text>
<text x="97.2" y="135.2">VCC3V3_MCU_D</text>
<text x="229.2" y="132.5">RTL8720D_CHIP_PU</text>
<text x="173.8" y="143.2">SWDCLK</text>
<text x="173.8" y="145">SWDIO</text>
<text x="173.8" y="146.8">SWO</text>
<text x="173.8" y="148.5">MCU_RESET</text>
<text x="173.8" y="152.1">VCC3V3_MCU_D</text>
</g>
</svg>
